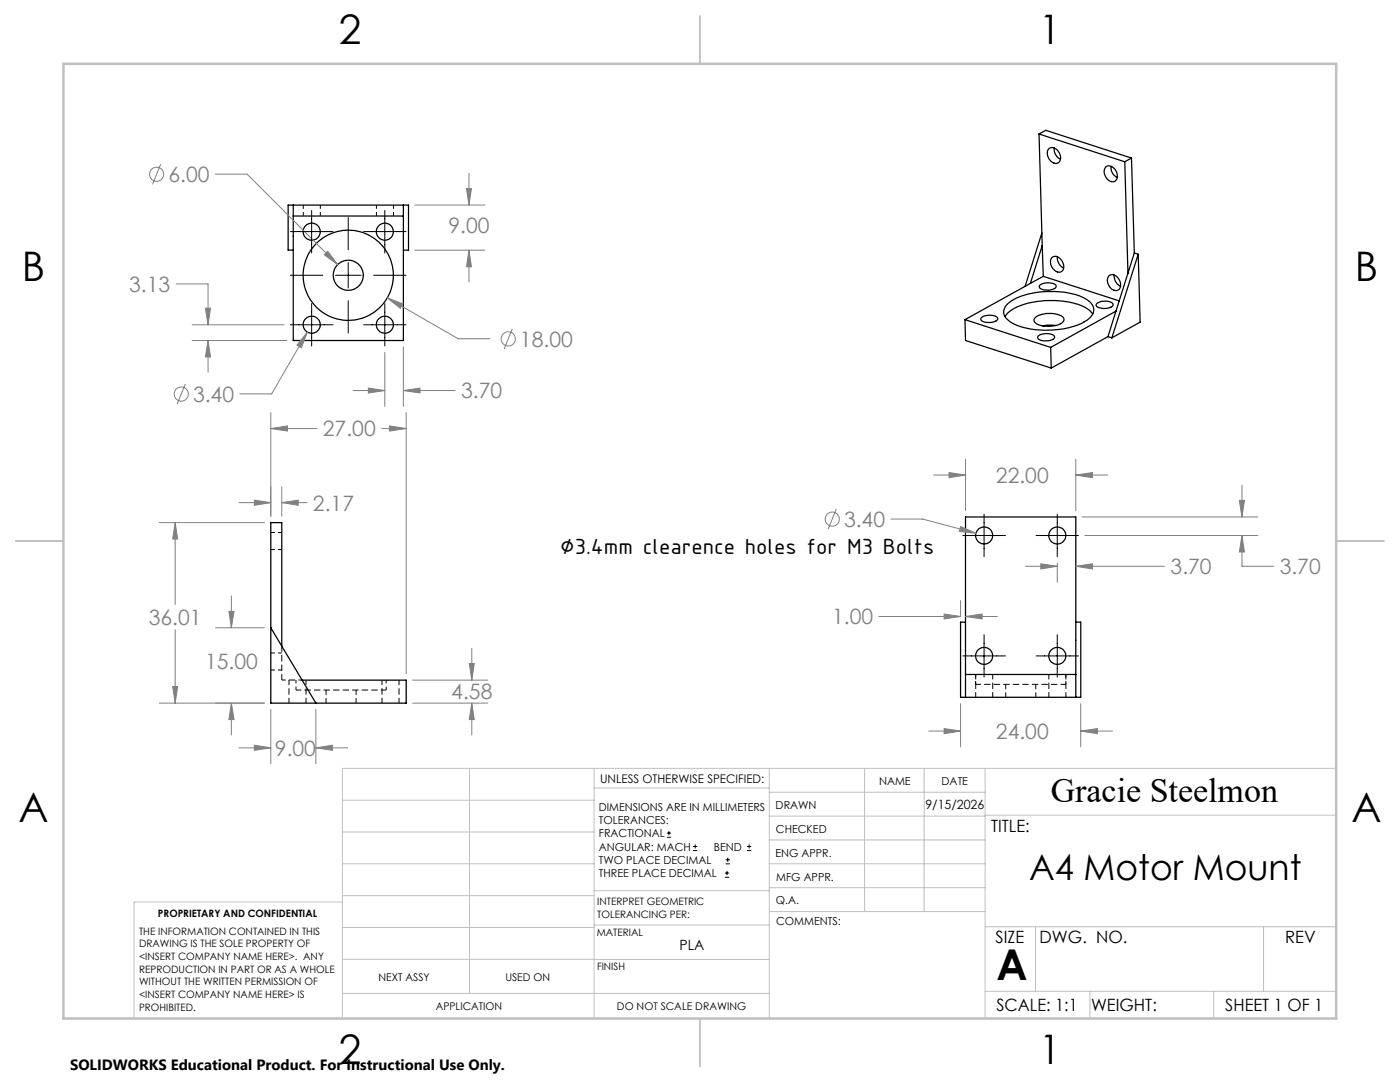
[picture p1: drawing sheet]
<svg xmlns="http://www.w3.org/2000/svg" width="279mm" height="216mm" viewBox="0 0 279 216" stroke-linecap="round" stroke-linejoin="round" font-family="sans-serif">
<path d="M60.5 40.9v2.2M63.9 43.1v-2.2M75.1 40.9v2.2M78.5 43.1v-2.2M54.1 109.7h2.1M56.2 106.3h-2.1M54.1 133.7h2.1M56.2 130.3h-2.1M60.3 135.7h-4.1" fill="none" stroke="#000" stroke-width=".2" stroke-dasharray="1.3 .6" stroke-dashoffset=".5" stroke-linecap="butt"/>
<g fill="none" stroke="#000" stroke-width=".25">
<path d="M207.4 26.7l.6 22.3M207.4 26.7l17.1 5.6M207.4 26.7l1.3-.7 17.1 5.5M209.2 29.8a1.25 1.25 0 0 1 2 .5 1.45 1.45 0 0 1-.3 2.3 1.97 1.97 0 0 1-1.7-2.8zM210.4 29.5a2.14 2.14 0 0 0 1.2 2.3M220.7 33.3a1.57 1.57 0 0 1 2.2 1.3 1.15 1.15 0 0 1-.5 1.6 1.15 1.15 0 0 1-1.6-.6 1.84 1.84 0 0 1-.1-2.3zM221.8 33.2a2.14 2.14 0 0 0 1.2 2.2M224.5 32.3l.6 22.2M225.8 31.5l-1.3 .8M225.8 31.5l.6 19M58.5 49.9h-1v-9h24v9h-1M58.5 40.9v27h22v-27"/>
<path d="M58.5 43.1h22M205.6 56.6l-13 7.2M207.5 57a2.8 2.8 0 0 1 3.2 0 .74 .74 0 0 1-.9 .8l-.9 .1a1.33 1.33 0 0 1-1.5-.7zM207.9 46.5l-3.3 10.7M208 49l.2 6.1M208 49l-2.4 7.6M208.2 55.1l-2.6 1.5M208.2 55.1l15.2 4.9M209.9 51.5a1.25 1.25 0 0 1 2 .5 1.45 1.45 0 0 1-.3 2.3 1.97 1.97 0 0 1-1.7-2.8zM211 51.2a2.3 2.3 0 0 0 1.3 2.3M221.2 55.1a1.25 1.25 0 0 1 2 .5 1.57 1.57 0 0 1-.1 2.3 1.89 1.89 0 0 1-2-2.4zM222.4 54.9a2.14 2.14 0 0 0 1.2 2.2"/>
<path d="M225.1 54.5l-2.4 7.6M226.4 50.5l-1.3 4M226.4 50.5l.8 .2M227.2 50.7l-5.3 16.7M227.2 50.7l.3 13.6-5.6 3.1M192.6 63.8l17.1 5.5M192.6 63.8l.1 4.1 17.1 5.5M195.8 63.4a2.73 2.73 0 0 1 3.3 .1 .99 .99 0 0 1-1.2 .8h-.5a1.58 1.58 0 0 1-1.7-.7zM201 60.7a12.8 12.8 0 0 1 8.4-2.5 12.8 12.8 0 0 1 8.1 2 2.18 2.18 0 0 1-.5 3.7 17.3 17.3 0 0 1-12.3 1.5 5.7 5.7 0 0 1-4.3-2.5 2 2 0 0 1 .6-2.2zM206.7 63.3a5.4 5.4 0 0 1 5.4 0 .8 .8 0 0 1-.4 1.3 5.4 5.4 0 0 1-5.1-.2 .64 .64 0 0 1 .1-1.1zM207.3 67a2.88 2.88 0 0 1 3.1 .1 .77 .77 0 0 1-.9 .8l-.7 .1a1.51 1.51 0 0 1-1.7-.7zM209.7 69.3l.1 4.1"/>
<path d="M210.6 64.9h-1.6l-.9 .1M218.1 62.7a6.6 6.6 0 0 0-4.4-2.3 17.2 17.2 0 0 0-11.8 1.5l-.9 .6-.4 .7M218.8 60.6a2.66 2.66 0 0 1 3.3 0 .98 .98 0 0 1-1.2 .9h-.9a.99 .99 0 0 1-1.2-.8zM221.1 67.2l-11.3 6.2M221.1 67.2l.8 .2M222.7 62.1l-13 7.2M222.7 62.1l-1.6 5.1M54 125.3l9 15M56.2 128.9v-24.6h-2.2v36h27.1v-4.6h-20.8M192.7 134.6h22M192.7 139.1v-35.9h22v35.9M192.7 124.1h-1v15h24v-15h-1"/>
<circle cx="62.2" cy="46.2" r="1.71"/>
<circle cx="69.5" cy="54.9" r="3"/>
<circle cx="69.5" cy="54.9" r="9"/>
<circle cx="76.8" cy="46.2" r="1.7"/>
<circle cx="62.2" cy="64.8" r="1.71"/>
<circle cx="76.8" cy="64.8" r="1.7"/>
<circle cx="196.4" cy="106.9" r="1.7"/>
<circle cx="211" cy="106.9" r="1.7"/>
<circle cx="196.4" cy="130.9" r="1.7"/>
<circle cx="211" cy="130.9" r="1.7"/>
</g>
<path d="M56.2 128.9v6.8" fill="none" stroke="#000" stroke-width=".2" stroke-dasharray="1.3 .6" stroke-dashoffset=".1" stroke-linecap="butt"/>
<path d="M59.1 137.7h18M194.7 136.6h18" fill="none" stroke="#000" stroke-width=".2" stroke-dasharray="1.3 .6" stroke-dashoffset=".2" stroke-linecap="butt"/>
<path d="M59.1 135.7v2M77.1 137.7v-2M194.7 134.6v2M212.7 136.6v-2" fill="none" stroke="#000" stroke-width=".2" stroke-dasharray="1.3 .6" stroke-dashoffset=".6" stroke-linecap="butt"/>
<path d="M57.7 135.7v4.6M65.1 137.7v2.6M76.2 135.7v4.6M194.7 134.6v4.5M198.1 139.1v-4.5M200.7 136.6v2.5M206.7 139.1v-2.5M209.3 134.6v4.5M212.7 139.1v-4.5M61.1 140.3v-4.6M71.1 140.3v-2.6M79.6 140.3v-4.6" fill="none" stroke="#000" stroke-width=".2" stroke-dasharray="1.3 .6" stroke-dashoffset=".3" stroke-linecap="butt"/>
<g fill="none" stroke="#808080" stroke-width=".2">
<path d="M77.3 59.4l3.1 1.2-.5 .9zM77.3 59.4l14.1 8.2h6.4M102.2 65.6l-1.6 4"/>
<circle cx="101.4" cy="67.6" r="1.42"/>
</g>
<g fill="none" stroke="#c0c0c0" stroke-width=".2">
<path d="M68.3 159.7h50.3M93.7 153.3v44.9M118.6 153.3v49.9M118.6 157.2h34.9M153.5 153.3v49.9M153.5 158.1h43.1M172.5 153.3v28.6M184.4 153.3v28.6M196.6 153.3v49.9M266.7 153.3h-198.4v49.9M68.3 178.7h50.3M68.3 172.4h50.3"/>
<path d="M68.3 166h50.3M68.3 180h-41.6v23.2M118.6 177.7h35M153.5 167.6h43.1M153.5 162.8h43.1M153.5 172.4h43.1M153.5 177.1h43.1M196.6 162.7h70.1M68.3 198.2h85.2M68.3 191.4l85.2 .1M68.3 185.1h50.3M118.6 184.6h35"/>
<path d="M153.6 181.9h43M196.6 197.8h70.1M196.6 184.9h70.1M206.7 184.9v12.9M217.5 197.8v5.4M242.2 197.8v5.4M252.2 184.9v12.9"/>
</g>
<path d="M139.7 3.2v9.5M3.1 107.9h9.6M266.7 107.9h9.5M139.7 203.2v9.6" fill="none" stroke="#c0c0c0" stroke-width=".25"/>
<path d="M12.7 12.7h254v190.5h-254z" fill="none" stroke="#c0c0c0" stroke-width=".5"/>
<path d="M77.3 59.4l3.1 1.2-.5 .9z" fill="#808080"/>
<g fill="none" stroke="#808080" stroke-width=".2">
<path d="M37 76.6l-1.7 4M61.3 66.3l-1.2 3.1-.8-.5zM61.3 66.3l-7.1 12.3h-6.3"/>
<circle cx="36.2" cy="78.6" r="1.4"/>
</g>
<path d="M61.3 66.3l-1.2 3.1-.8-.5z" fill="#808080"/>
<path d="M93.1 37.6h1l-.5 3.3zM93.6 34.6v6.3M82.8 40.9h14M82.8 49.9h14M93.6 49.9v6.4" fill="none" stroke="#808080" stroke-width=".2"/>
<path d="M93.1 37.6h1l-.5 3.3z" fill="#808080"/>
<path d="M93.6 49.9l.5 3.3h-1z" fill="none" stroke="#808080" stroke-width=".2"/>
<path d="M93.6 49.9l.5 3.3h-1z" fill="#808080"/>
<g fill="none" stroke="#808080" stroke-width=".2">
<path d="M32.1 32.7l-1.7 4.1M43 34.7h6.3l18.1 18.1M65.4 50.1l2 2.7-2.7-2z"/>
<circle cx="31.3" cy="34.8" r="1.41"/>
</g>
<path d="M65.4 50.1l2 2.7-2.7-2z" fill="#808080"/>
<path d="M70.4 77.9h6.4M73.5 77.4l3.3 .5-3.3 .5zM76.8 70.3v10.8M80.5 69.2v11.9M80.5 77.9h10.3" fill="none" stroke="#808080" stroke-width=".2"/>
<path d="M73.5 77.4l3.3 .5-3.3 .5z" fill="#808080"/>
<path d="M80.5 77.9l3.3-.5v1z" fill="none" stroke="#808080" stroke-width=".2"/>
<path d="M80.5 77.9l3.3-.5v1z" fill="#808080"/>
<path d="M35.2 56.7h6.3v8.1M38.3 64.8h18.4M38.3 67.9h19M41 61.5h1l-.5 3.3zM41.5 67.9v6.4" fill="none" stroke="#808080" stroke-width=".2"/>
<path d="M41 61.5h1l-.5 3.3z" fill="#808080"/>
<path d="M41.5 67.9l.5 3.3h-1z" fill="none" stroke="#808080" stroke-width=".2"/>
<path d="M41.5 67.9l.5 3.3h-1z" fill="#808080"/>
<path d="M31.8 104.3h21M35 104.3l.5 3.3h-1zM35 104.3v16.3M35 125.7v14.6M31.8 140.3h21" fill="none" stroke="#808080" stroke-width=".2"/>
<g fill="none" stroke="#000" stroke-width=".2">
<path d="M58 46.2h8.5M58 54.9h6.4M62.2 42v8.5M67 54.9h5M69.5 43.4v6.4M69.5 52.4v5.1M72.6 46.2h8.4M74.6 54.9h6.4M76.8 42v8.5M58 64.8h8.5M62.2 60.6v8.4M69.5 60v6.5"/>
<path d="M72.6 64.8h8.4M76.8 60.6v8.4"/>
</g>
<path d="M35 104.3l.5 3.3h-1z" fill="#808080"/>
<path d="M34.5 137h1l-.5 3.3z" fill="none" stroke="#808080" stroke-width=".2"/>
<path d="M34.5 137h1l-.5 3.3z" fill="#808080"/>
<path d="M54 82.3v20.7M54 85.5h9.3M76.2 85.5h4.9M77.8 85l3.3 .5-3.3 .5zM81.1 82.3v52.1" fill="none" stroke="#808080" stroke-width=".2"/>
<path d="M77.8 85l3.3 .5-3.3 .5z" fill="#808080"/>
<path d="M54 85.5l3.4-.5v1z" fill="none" stroke="#808080" stroke-width=".2"/>
<path d="M54 85.5l3.4-.5v1z" fill="#808080"/>
<path d="M82.3 135.7h15M93.7 132.4h1l-.5 3.3zM94.2 129.4v6.3M82.3 140.3h15M94.2 140.3v6.3" fill="none" stroke="#808080" stroke-width=".2"/>
<path d="M93.7 132.4h1l-.5 3.3z" fill="#808080"/>
<path d="M94.2 140.3l.5 3.3h-1z" fill="none" stroke="#808080" stroke-width=".2"/>
<path d="M94.2 140.3l.5 3.3h-1z" fill="#808080"/>
<path d="M50.8 99.8l3.2 .5-3.2 .5zM54 97.1v5.9M56.2 97.1v5.9M47.7 100.3h6.3M56.2 100.3h5.1" fill="none" stroke="#808080" stroke-width=".2"/>
<path d="M50.8 99.8l3.2 .5-3.2 .5z" fill="#808080"/>
<path d="M56.2 100.3l3.3-.5v1z" fill="none" stroke="#808080" stroke-width=".2"/>
<path d="M56.2 100.3l3.3-.5v1z" fill="#808080"/>
<path d="M46.2 118.9v6.4M43 125.3h9.8M43 140.3h9.8M46.2 140.3l.5 3.3h-1zM46.2 140.3v6.3" fill="none" stroke="#808080" stroke-width=".2"/>
<path d="M46.2 140.3l.5 3.3h-1z" fill="#808080"/>
<path d="M45.7 122h1l-.5 3.3z" fill="none" stroke="#808080" stroke-width=".2"/>
<path d="M45.7 122h1l-.5 3.3z" fill="#808080"/>
<path d="M47.7 149.2h6.3M50.8 148.7l3.2 .5-3.2 .5zM54 141.6v10.8M63 141.6v10.8M63 149.2h6.4" fill="none" stroke="#808080" stroke-width=".2"/>
<path d="M50.8 148.7l3.2 .5-3.2 .5z" fill="#808080"/>
<path d="M63 149.2l3.4-.5v1z" fill="none" stroke="#808080" stroke-width=".2"/>
<path d="M63 149.2l3.4-.5v1z" fill="#808080"/>
<path d="M186.3 94.8h6.4M189.4 94.3l3.3 .5-3.3 .5zM192.7 91.6v10.3M214.7 91.6v10.3M214.7 94.8h6.4" fill="none" stroke="#808080" stroke-width=".2"/>
<path d="M189.4 94.3l3.3 .5-3.3 .5z" fill="#808080"/>
<path d="M214.7 94.8l3.3-.5v1z" fill="none" stroke="#808080" stroke-width=".2"/>
<path d="M214.7 94.8l3.3-.5v1z" fill="#808080"/>
<path d="M185.3 145.9h6.4M188.4 145.4l3.3 .5-3.3 .5zM191.7 140.4v8.6M215.7 140.4v8.6M215.7 145.9h6.3" fill="none" stroke="#808080" stroke-width=".2"/>
<path d="M188.4 145.4l3.3 .5-3.3 .5z" fill="#808080"/>
<path d="M215.7 145.9l3.3-.5v1z" fill="none" stroke="#808080" stroke-width=".2"/>
<path d="M215.7 145.9l3.3-.5v1z" fill="#808080"/>
<g fill="none" stroke="#808080" stroke-width=".2">
<path d="M166.9 101.6l-1.6 4M177.8 103.6h6.3l10.7 2.8M191.7 105.1l3.1 1.3-3.3-.4z"/>
<circle cx="166.1" cy="103.6" r="1.4"/>
</g>
<path d="M191.7 105.1l3.1 1.3-3.3-.4z" fill="#808080"/>
<path d="M191.7 119.8v3.1M175.4 123h16.3M188.4 122.5l3.3 .5-3.3 .5zM192.7 123h6.3" fill="none" stroke="#808080" stroke-width=".2"/>
<path d="M188.4 122.5l3.3 .5-3.3 .5z" fill="#808080"/>
<path d="M192.7 123l3.3-.5v1z" fill="none" stroke="#808080" stroke-width=".2"/>
<path d="M192.7 123l3.3-.5v1z" fill="#808080"/>
<path d="M204.6 113h6.4M207.7 112.5l3.3 .5-3.3 .5zM211 112.4v3.8M214.7 113h17.7" fill="none" stroke="#808080" stroke-width=".2"/>
<path d="M207.7 112.5l3.3 .5-3.3 .5z" fill="#808080"/>
<path d="M214.7 113l3.3-.5v1z" fill="none" stroke="#808080" stroke-width=".2"/>
<path d="M214.7 113l3.3-.5v1z" fill="#808080"/>
<path d="M247.9 96.8v6.4M216 103.2h35M216.5 106.9h34.5M247.9 106.9l.5 3.2h-1.1zM247.9 106.9v6.1h6.3" fill="none" stroke="#808080" stroke-width=".2"/>
<path d="M247.9 106.9l.5 3.2h-1.1z" fill="#808080"/>
<path d="M247.3 99.8h1.1l-.5 3.4z" fill="none" stroke="#808080" stroke-width=".2"/>
<path d="M247.3 99.8h1.1l-.5 3.4z" fill="#808080"/>
<g fill="none" stroke="#000" stroke-width=".2">
<path d="M192.2 106.9h8.5M196.4 102.6v8.5M206.8 106.9h8.4M211 102.6v8.5M192.2 130.9h8.5M196.4 126.6v8.5M206.8 130.9h8.4M211 126.6v8.5M133.1 167.1h.8M133.1 166.2h.8M133.5 165.8v.9M138.3 169.7h.8"/>
<path d="M138.3 168.9h.8M138.7 168.5v.8M144.7 175h.8M144.7 174.2h.8M144.8 172.4h.9M144.8 171.6h.9M145.1 173.8v.8M145.2 171.1v.9M149.1 169.7h.8M149.1 168.9h.8M149.5 168.5v.8"/>
</g>
<text font-size="8.5" x="198.9" y="195.5">A</text>
<g font-size="8.1">
<text x="67.6" y="8.9">2</text>
<text x="207.3" y="8.9">1</text>
<text x="4.4" y="56.1">B</text>
<text x="270.4" y="56.1">B</text>
<text x="3.7" y="164.1">A</text>
<text x="269.7" y="164.1">A</text>
<text x="67.6" y="212.4">2</text>
<text x="207.3" y="212.4">1</text>
</g>
<text font-size="7.1" x="205.4" y="175.6">A4 Motor Mount</text>
<text font-size="6.9" x="209.7" y="160.1">Gracie Steelmon</text>
<g font-size="4.2" fill="#808080">
<text x="33.6" y="36.3">6.00</text>
<text x="89.5" y="46.5">9.00</text>
<text x="25.8" y="58.3">3.13</text>
<text x="103.8" y="69.2">18.00</text>
<text x="38.5" y="80.2">3.40</text>
<text x="92" y="79.5">3.70</text>
<text x="64.4" y="87.1">27.00</text>
<text x="62.5" y="101.9">2.17</text>
<text x="198.8" y="96.4">22.00</text>
<text x="168.4" y="105.1">3.40</text>
<text x="233.6" y="114.6">3.70</text>
<text x="255.4" y="114.6">3.70</text>
<text x="29.7" y="124.7">36.01</text>
<text x="166.1" y="124.6">1.00</text>
<text x="40.9" y="133.4">15.00</text>
<text x="90.1" y="139.4">4.58</text>
<text x="198.8" y="147.5">24.00</text>
<text x="54.9" y="150.8">9.00</text>
</g>
<text font-size="4.2" x="111.8" y="110.6">⌀3.4mm clearence holes for M3 Bolts</text>
<g font-size="3.4">
<text x="197.8" y="166">TITLE:</text>
<text x="198.7" y="188.1">SIZE</text>
<text x="207.5" y="188.1">DWG. NO.</text>
<text x="256.5" y="188.2">REV</text>
<text x="198.8" y="201.7">SCALE: 1:1</text>
<text x="217.7" y="201.8">WEIGHT:</text>
<text x="244.5" y="201.7">SHEET 1 OF 1</text>
</g>
<text font-size="3" x="14" y="213.5">SOLIDWORKS Educational Product. For Instructional Use Only.</text>
<text font-size="2.8" x="135.6" y="189.6">PLA</text>
<text font-size="2.5" x="184.7" y="161.4">9/15/2026</text>
<text font-size="2.4" x="119.8" y="156.2">UNLESS OTHERWISE SPECIFIED:</text>
<g font-size="2.2">
<text x="119.5" y="161.8">DIMENSIONS ARE IN MILLIMETERS</text>
<text x="154.8" y="161.4">DRAWN</text>
<text x="175.4" y="156.6">NAME</text>
<text x="187.9" y="156.7">DATE</text>
<text x="119.5" y="164.4">TOLERANCES:</text>
<text x="119.5" y="167.1">FRACTIONAL</text>
<text x="154.9" y="166.3">CHECKED</text>
<text x="119.5" y="169.7">ANGULAR: MACH</text>
<text x="119.5" y="172.4">TWO PLACE DECIMAL</text>
<text x="142.5" y="169.7">BEND</text>
<text x="154.8" y="170.9">ENG APPR.</text>
<text x="119.5" y="175">THREE PLACE DECIMAL</text>
<text x="154.9" y="175.7">MFG APPR.</text>
<text x="154.9" y="180.4">Q.A.</text>
<text x="154.9" y="184.6">COMMENTS:</text>
</g>
<g font-size="2.1">
<text x="75.5" y="195.7">NEXT ASSY</text>
<text x="100.9" y="195.7">USED ON</text>
<text x="86.9" y="201.5">APPLICATION</text>
<text x="123.1" y="201.6">DO NOT SCALE DRAWING</text>
</g>
<g font-size="2">
<text x="31.5" y="182.9">PROPRIETARY AND CONFIDENTIAL</text>
<text x="119.2" y="180.6">INTERPRET GEOMETRIC</text>
<text x="119.2" y="183.1">TOLERANCING PER:</text>
<text x="27.8" y="186.5">THE INFORMATION CONTAINED IN THIS</text>
<text x="27.8" y="189">DRAWING IS THE SOLE PROPERTY OF</text>
<text x="27.8" y="191.6">&lt;INSERT COMPANY NAME HERE&gt;. ANY</text>
<text x="119.1" y="186.7">MATERIAL</text>
<text x="27.8" y="194.1">REPRODUCTION IN PART OR AS A WHOLE</text>
<text x="27.8" y="196.6">WITHOUT THE WRITTEN PERMISSION OF</text>
<text x="119.1" y="193.5">FINISH</text>
<text x="27.8" y="199.1">&lt;INSERT COMPANY NAME HERE&gt; IS</text>
<text x="27.8" y="201.7">PROHIBITED.</text>
</g>
</svg>
